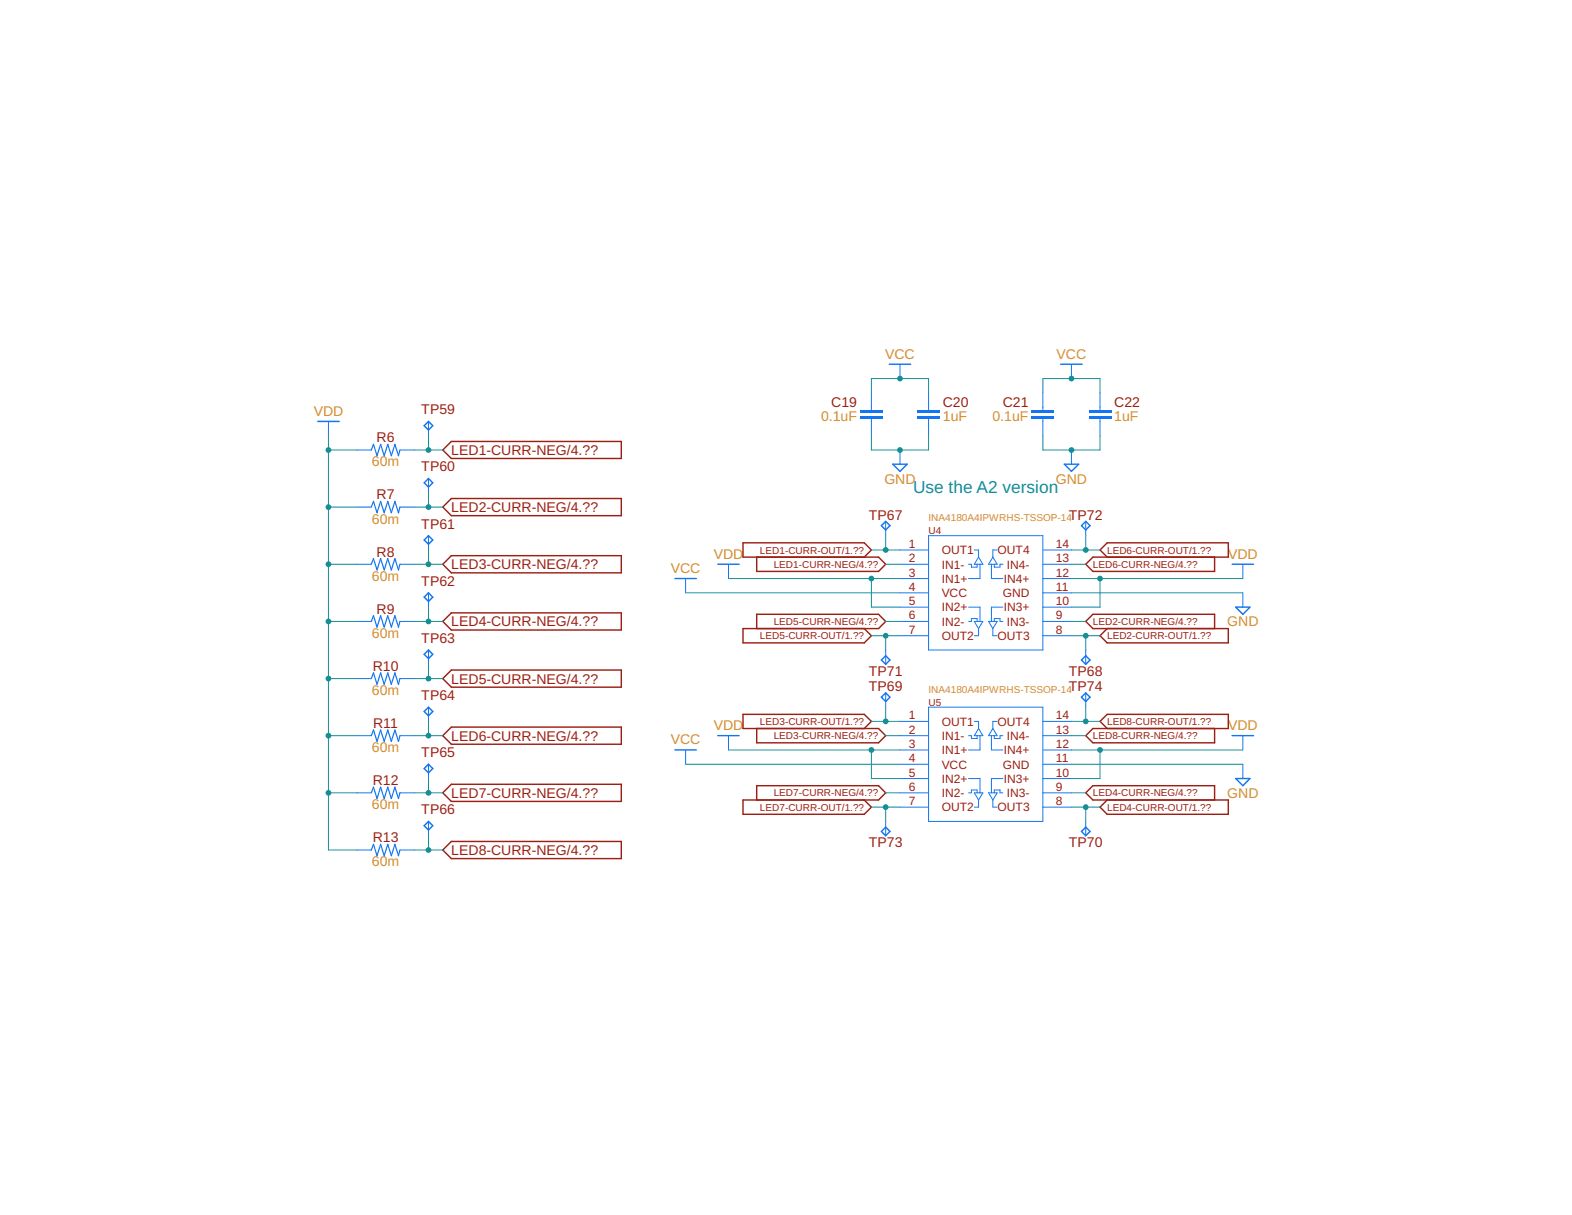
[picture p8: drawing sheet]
<svg xmlns="http://www.w3.org/2000/svg" width="279mm" height="216mm" viewBox="0 0 279 216" stroke-linecap="round" stroke-linejoin="round" font-family="sans-serif">
<g fill="none" stroke="#9c1f14" stroke-width=".25">
<path d="M78.7 80l1.5-1.6h30.2v3.1h-30.2zM78.7 90.1l1.5-1.5h30.2v3h-30.2zM134.5 99v2.5h21.6l1.3-1.2-1.3-1.3h-24v-2.5h21.5l1.3 1.2-1.3 1.3M196.8 99l-1.3-1.3 1.3-1.2h21.5v2.5h-24.1l-1.2 1.3 1.2 1.2h21.7v-2.5M78.7 100.3l1.5-1.6h30.2v3.1h-30.2zM78.7 110.4l1.5-1.5h30.2v3.1h-30.2zM134.5 111.7v-2.5h21.6l1.3 1.2-1.3 1.3h-24v2.5h21.5l1.3-1.2-1.3-1.3M196.8 111.7l-1.3 1.3 1.3 1.2h21.5v-2.5h-24.1l-1.2-1.3 1.2-1.2h21.7v2.5M78.7 120.6l1.5-1.5h30.2v3h-30.2zM78.7 130.7l1.5-1.5h30.2v3h-30.2zM134.5 129.5v2.5h21.6l1.3-1.3-1.3-1.2h-24v-2.6h21.5l1.3 1.3-1.3 1.3M196.8 129.5l-1.3-1.3 1.3-1.3h21.5v2.6h-24.1l-1.2 1.2 1.2 1.3h21.7v-2.5"/>
<path d="M78.7 140.9l1.5-1.5h30.2v3h-30.2zM78.7 151l1.5-1.5h30.2v3.1h-30.2zM134.5 142.2v-2.6h21.6l1.3 1.3-1.3 1.3h-24v2.5h21.5l1.3-1.3-1.3-1.2M196.8 142.2l-1.3 1.2 1.3 1.3h21.5v-2.5h-24.1l-1.2-1.3 1.2-1.3h21.7v2.6"/>
</g>
<g fill="none" stroke="#1375f4" stroke-width=".18">
<path d="M63.5 80h2.5M71.1 80h2.5M63.5 90.1h2.5M71.1 90.1h2.5M160 97.7h5M165 95.2h20.4v20.3h-20.4zM173.2 97.7h.7v1.3M173.9 99l.8 1.3h-1.5zM176.5 99l.7 1.3h-1.5zM177.2 97.7h-.7v1.3M185.4 97.7h5M63.5 100.3h2.5"/>
<path d="M63.5 110.4h2.5M71.1 100.3h2.5M71.1 110.4h2.5M121.9 102.8v2.5M160 100.3h5M160 102.8h5M160 105.3h5M160 107.9h5M160 110.4h5M160 113h5M172.1 100.3h.6v.5h1v-.5M172.1 107.9h2.1v2.5"/>
<path d="M172.1 110.4h.6v-.5h1v.5M173.2 110.4h1.5l-.8 1.3zM173.9 111.7v1.3h-.7M174.2 100.3v2.5h-2.1M175.7 110.4h1.5l-.7 1.3zM176.2 100.3v2.5h2M176.5 111.7v1.3h.7M176.7 100.3v.5h1v-.5h.5M176.7 110.4v-.5h1v.5h.5M178.2 107.9h-2v2.5M185.4 100.3h5M185.4 102.8h5"/>
<path d="M185.4 105.3h5M185.4 107.9h5M185.4 110.4h5M185.4 113h5M220.9 105.3v2.6M63.5 130.7h2.5M63.5 120.6h2.5M71.1 130.7h2.5M71.1 120.6h2.5M121.9 133.3v2.5M160 128.2h5M160 130.7h5"/>
<path d="M160 133.3h5M160 135.8h5M160 138.3h5M165 125.7h20.4v20.3h-20.4zM172.1 130.7h.6v.5h1v-.5M172.1 138.3h2.1v2.6M173.2 128.2h.7v1.3M173.9 129.5l.8 1.2h-1.5zM174.2 130.7v2.6h-2.1M176.2 130.7v2.6h2M176.5 129.5l.7 1.2h-1.5zM176.7 130.7v.5h1v-.5h.5"/>
<path d="M177.2 128.2h-.7v1.3M178.2 138.3h-2v2.6M185.4 128.2h5M185.4 130.7h5M185.4 133.3h5M185.4 135.8h5M185.4 138.3h5M220.9 135.8v2.5M63.5 140.9h2.5M63.5 151h2.5M71.1 140.9h2.5M71.1 151h2.5"/>
<path d="M160 140.9h5M160 143.4h5M172.1 140.9h.6v-.5h1v.5M173.2 140.9h1.5l-.8 1.3zM173.9 142.2v1.2h-.7M175.7 140.9h1.5l-.7 1.3zM176.5 142.2v1.2h.7M176.7 140.9v-.5h1v.5h.5M185.4 140.9h5M185.4 143.4h5"/>
</g>
<path d="M120 102.8h3.8M219.6 107.9h2.6l-1.3 1.3zM120 133.3h3.8M219.6 138.3h2.6l-1.3 1.3z" fill="none" stroke="#1375f4" stroke-width=".25"/>
<path d="M66 80l.4-1 .6 2 .6-2 .7 2 .6-2 .7 2 .6-2 .6 2 .3-1M66 90.1l.4-1 .6 2 .6-2 .7 2 .6-2 .7 2 .6-2 .6 2 .3-1M66 100.3l.4-1 .6 2 .6-2 .7 2 .6-2 .7 2 .6-2 .6 2 .3-1M66 110.4l.4-1 .6 2 .6-2 .7 2 .6-2 .7 2 .6-2 .6 2 .3-1M66 120.6l.4-1 .6 2 .6-2 .7 2 .6-2 .7 2 .6-2 .6 2 .3-1M66 130.7l.4-1 .6 2 .6-2 .7 2 .6-2 .7 2 .6-2 .6 2 .3-1M66 140.9l.4-1 .6 2 .6-2 .7 2 .6-2 .7 2 .6-2 .6 2 .3-1M66 151l.4-1 .6 2.1 .6-2.1 .7 2.1 .6-2.1 .7 2.1 .6-2.1 .6 2.1 .3-1.1" fill="none" stroke="#1375f4" stroke-width=".21"/>
<g fill="#1375f4">
<path d="M152.8 73.9h4.1v.5h-4.1z" fill-rule="evenodd"/>
<path d="M152.8 72.9h4.1v.5h-4.1z" fill-rule="evenodd"/>
</g>
<g fill="#1375f4">
<path d="M152.8 73.9h4.1v.5h-4.1zM152.8 73.9v.5h4.1v-.5z"/>
<path d="M152.8 72.9h4.1v.5h-4.1zM152.8 72.9v.5h4.1v-.5z"/>
</g>
<path d="M154.9 69.8v3.1M154.9 74.4v3" fill="none" stroke="#1375f4" stroke-width=".18"/>
<g fill="#1375f4">
<path d="M163 73.9h4.1v.5h-4.1z" fill-rule="evenodd"/>
<path d="M163 72.9h4.1v.5h-4.1z" fill-rule="evenodd"/>
</g>
<g fill="#1375f4">
<path d="M163 73.9h4.1v.5h-4.1zM163 73.9v.5h4.1v-.5z"/>
<path d="M163 72.9h4.1v.5h-4.1zM163 72.9v.5h4.1v-.5z"/>
</g>
<path d="M165 69.8v3.1M165 74.4v3" fill="none" stroke="#1375f4" stroke-width=".18"/>
<g fill="#1375f4">
<path d="M183.3 73.9h4.1v.5h-4.1z" fill-rule="evenodd"/>
<path d="M183.3 72.9h4.1v.5h-4.1z" fill-rule="evenodd"/>
</g>
<g fill="#1375f4">
<path d="M183.3 73.9h4.1v.5h-4.1zM183.3 73.9v.5h4.1v-.5z"/>
<path d="M183.3 72.9h4.1v.5h-4.1zM183.3 72.9v.5h4.1v-.5z"/>
</g>
<path d="M185.4 69.8v3.1M185.4 74.4v3" fill="none" stroke="#1375f4" stroke-width=".18"/>
<g fill="#1375f4">
<path d="M193.5 73.9h4v.5h-4z" fill-rule="evenodd"/>
<path d="M193.5 72.9h4v.5h-4z" fill-rule="evenodd"/>
</g>
<g fill="#1375f4">
<path d="M193.5 73.9h4v.5h-4zM193.5 73.9v.5h4v-.5z"/>
<path d="M193.5 72.9h4v.5h-4zM193.5 72.9v.5h4v-.5z"/>
</g>
<g fill="none" stroke="#1375f4" stroke-width=".18">
<path d="M58.4 74.9v2.5M76.2 74.9v2.5M160 64.7v2.6M160 80v2.5M190.4 64.7v2.6M190.4 80v2.5M195.5 69.8v3.1M195.5 74.4v3M76.2 85v2.6M76.2 95.2v2.5M157.4 92.6v2.6M193 92.6v2.6"/>
<path d="M76.2 105.3v2.6M76.2 115.5v2.5M129.5 100.3v2.5M157.4 115.5v2.5M193 115.5v2.5M220.9 100.3v2.5M76.2 125.7v2.5M76.2 135.8v2.5M129.5 130.7v2.6M157.4 123.1v2.6M193 123.1v2.6M220.9 130.7v2.6"/>
<path d="M76.2 146v2.5M157.4 146v2.5M193 146v2.5"/>
</g>
<g fill="none" stroke="#1375f4" stroke-width=".25">
<path d="M56.5 74.9h3.8M76.2 74.9l.7 .7-.7 .8-.8-.8zM158.1 64.7h3.8M188.5 64.7h3.8M76.2 85l.7 .8-.7 .8-.8-.8zM76.2 95.2l.7 .7-.7 .8-.8-.8zM157.4 92.6l.8 .8-.8 .8-.7-.8zM158.7 82.5h2.5l-1.2 1.3zM189.2 82.5h2.5l-1.3 1.3zM193 92.6l.7 .8-.7 .8-.8-.8zM75.4 106.1l.8-.8 .7 .8-.7 .8zM75.4 116.3l.8-.8 .7 .8-.7 .7z"/>
<path d="M127.6 100.3h3.8M157.4 116.5l.8 .8-.8 .7-.7-.7zM193 116.5l.7 .8-.7 .7-.8-.7zM219 100.3h3.8M75.4 126.4l.8-.7 .7 .7-.7 .8zM76.2 135.8l.7 .8-.7 .7-.8-.7zM127.6 130.7h3.8M157.4 123.1l.8 .8-.8 .8-.7-.8zM193 123.1l.7 .8-.7 .8-.8-.8zM219 130.7h3.8M76.2 146l.7 .7-.7 .8-.8-.8zM156.7 147.7l.7-.7 .8 .7-.8 .8z"/>
<path d="M192.2 147.7l.8-.7 .7 .7-.7 .8z"/>
</g>
<path d="M154.9 97.7h5.1" fill="none" stroke="#158f93" stroke-width=".18"/>
<circle cx="157.4" cy="97.7" r=".51" fill="#158f93"/>
<path d="M156.9 97.7a.51 .51 0 0 1 1 0 .51 .51 0 0 1-1 0zM156.9 97.7a.51 .51 0 0 0 1 0 .51 .51 0 0 0-1 0z" fill="#158f93"/>
<path d="M157.4 95.2v2.5M154.9 113h5.1M157.4 113v2.5" fill="none" stroke="#158f93" stroke-width=".18"/>
<circle cx="157.4" cy="113" r=".51" fill="#158f93"/>
<path d="M156.9 113a.51 .51 0 0 1 1 0 .51 .51 0 0 1-1 0zM156.9 113a.51 .51 0 0 0 1 0 .51 .51 0 0 0-1 0z" fill="#158f93"/>
<path d="M154.9 69.8v-2.5h10.1v2.5M121.9 105.3h38.1M121.9 135.8h38.1" fill="none" stroke="#158f93" stroke-width=".18"/>
<circle cx="160" cy="67.3" r=".51" fill="#158f93"/>
<path d="M159.4 67.3a.55 .55 0 0 1 1.1 0 .55 .55 0 0 1-1.1 0zM159.4 67.3a.55 .55 0 0 0 1.1 0 .55 .55 0 0 0-1.1 0z" fill="#158f93"/>
<path d="M185.4 69.8v-2.5h10.1v2.5" fill="none" stroke="#158f93" stroke-width=".18"/>
<circle cx="190.4" cy="67.3" r=".51" fill="#158f93"/>
<path d="M189.9 67.3a.51 .51 0 0 1 1 0 .51 .51 0 0 1-1 0zM189.9 67.3a.51 .51 0 0 0 1 0 .51 .51 0 0 0-1 0z" fill="#158f93"/>
<path d="M73.6 80h5.1" fill="none" stroke="#158f93" stroke-width=".18"/>
<circle cx="76.2" cy="80" r=".51" fill="#158f93"/>
<path d="M75.6 80a.55 .55 0 0 1 1.1 0 .55 .55 0 0 1-1.1 0zM75.7 80a.51 .51 0 0 0 1 0 .51 .51 0 0 0-1 0z" fill="#158f93"/>
<path d="M76.2 77.4v2.6M73.6 90.1h5.1M157.4 100.3h2.6" fill="none" stroke="#158f93" stroke-width=".18"/>
<circle cx="76.2" cy="90.1" r=".51" fill="#158f93"/>
<path d="M75.6 90.1a.55 .55 0 0 1 1.1 0 .55 .55 0 0 1-1.1 0zM75.7 90.1a.51 .51 0 0 0 1 0 .51 .51 0 0 0-1 0z" fill="#158f93"/>
<path d="M76.2 87.6v2.5M73.6 100.3h5.1M190.4 110.4h2.6" fill="none" stroke="#158f93" stroke-width=".18"/>
<circle cx="76.2" cy="100.3" r=".51" fill="#158f93"/>
<path d="M75.6 100.3a.55 .55 0 0 1 1.1 0 .55 .55 0 0 1-1.1 0zM75.7 100.3a.51 .51 0 0 0 1 0 .51 .51 0 0 0-1 0z" fill="#158f93"/>
<path d="M76.2 97.7v2.6M73.6 110.4h5.1M157.4 130.7h2.6" fill="none" stroke="#158f93" stroke-width=".18"/>
<circle cx="76.2" cy="110.4" r=".51" fill="#158f93"/>
<path d="M75.6 110.4a.55 .55 0 0 1 1.1 0 .55 .55 0 0 1-1.1 0zM75.7 110.4a.51 .51 0 0 0 1 0 .51 .51 0 0 0-1 0z" fill="#158f93"/>
<path d="M76.2 107.9v2.5M73.6 120.6h5.1M190.4 140.9h2.6" fill="none" stroke="#158f93" stroke-width=".18"/>
<circle cx="76.2" cy="120.6" r=".51" fill="#158f93"/>
<path d="M75.6 120.6a.55 .55 0 0 1 1.1 0 .55 .55 0 0 1-1.1 0zM75.7 120.6a.51 .51 0 0 0 1 0 .51 .51 0 0 0-1 0z" fill="#158f93"/>
<path d="M76.2 118v2.6M157.4 110.4h2.6M73.6 130.7h5.1" fill="none" stroke="#158f93" stroke-width=".18"/>
<circle cx="76.2" cy="130.7" r=".51" fill="#158f93"/>
<path d="M75.6 130.7a.55 .55 0 0 1 1.1 0 .55 .55 0 0 1-1.1 0zM75.7 130.7a.51 .51 0 0 0 1 0 .51 .51 0 0 0-1 0z" fill="#158f93"/>
<path d="M190.4 100.3h2.6M76.2 128.2v2.5M73.6 140.9h5.1" fill="none" stroke="#158f93" stroke-width=".18"/>
<circle cx="76.2" cy="140.9" r=".51" fill="#158f93"/>
<path d="M75.6 140.9a.55 .55 0 0 1 1.1 0 .55 .55 0 0 1-1.1 0zM75.7 140.9a.51 .51 0 0 0 1 0 .51 .51 0 0 0-1 0z" fill="#158f93"/>
<path d="M76.2 138.3v2.6M73.6 151h5.1M157.4 140.9h2.6" fill="none" stroke="#158f93" stroke-width=".18"/>
<circle cx="76.2" cy="151" r=".51" fill="#158f93"/>
<path d="M75.6 151a.55 .55 0 0 1 1.1 0 .55 .55 0 0 1-1.1 0zM75.7 151a.51 .51 0 0 0 1 0 .51 .51 0 0 0-1 0z" fill="#158f93"/>
<path d="M154.9 77.4v2.6h10.1v-2.6M190.4 105.3h30.5M190.4 130.7h2.6M190.4 135.8h30.5M76.2 148.5v2.5" fill="none" stroke="#158f93" stroke-width=".18"/>
<circle cx="160" cy="80" r=".51" fill="#158f93"/>
<path d="M159.4 80a.55 .55 0 0 1 1.1 0 .55 .55 0 0 1-1.1 0zM159.4 80a.55 .55 0 0 0 1.1 0 .55 .55 0 0 0-1.1 0z" fill="#158f93"/>
<path d="M185.4 77.4v2.6h10.1v-2.6" fill="none" stroke="#158f93" stroke-width=".18"/>
<circle cx="190.4" cy="80" r=".51" fill="#158f93"/>
<path d="M189.9 80a.51 .51 0 0 1 1 0 .51 .51 0 0 1-1 0zM189.9 80a.51 .51 0 0 0 1 0 .51 .51 0 0 0-1 0z" fill="#158f93"/>
<path d="M154.9 128.2h5.1" fill="none" stroke="#158f93" stroke-width=".18"/>
<circle cx="157.4" cy="128.2" r=".51" fill="#158f93"/>
<path d="M156.9 128.2a.51 .51 0 0 1 1 0 .51 .51 0 0 1-1 0zM156.9 128.2a.51 .51 0 0 0 1 0 .51 .51 0 0 0-1 0z" fill="#158f93"/>
<path d="M157.4 125.7v2.5M154.9 143.4h5.1M157.4 143.4v2.6" fill="none" stroke="#158f93" stroke-width=".18"/>
<circle cx="157.4" cy="143.4" r=".51" fill="#158f93"/>
<path d="M156.9 143.4a.51 .51 0 0 1 1 0 .51 .51 0 0 1-1 0zM156.9 143.4a.51 .51 0 0 0 1 0 .51 .51 0 0 0-1 0z" fill="#158f93"/>
<path d="M190.4 97.7h5.1" fill="none" stroke="#158f93" stroke-width=".18"/>
<circle cx="193" cy="97.7" r=".51" fill="#158f93"/>
<path d="M192.5 97.7a.51 .51 0 0 1 1 0 .51 .51 0 0 1-1 0zM192.5 97.7a.51 .51 0 0 0 1 0 .51 .51 0 0 0-1 0z" fill="#158f93"/>
<path d="M193 95.2v2.5M190.4 113h5.1M193 113v2.5" fill="none" stroke="#158f93" stroke-width=".18"/>
<circle cx="193" cy="113" r=".51" fill="#158f93"/>
<path d="M192.5 113a.51 .51 0 0 1 1 0 .51 .51 0 0 1-1 0zM192.5 113a.51 .51 0 0 0 1 0 .51 .51 0 0 0-1 0z" fill="#158f93"/>
<path d="M190.4 128.2h5.1M193 125.7v2.5" fill="none" stroke="#158f93" stroke-width=".18"/>
<circle cx="193" cy="128.2" r=".51" fill="#158f93"/>
<path d="M192.5 128.2a.51 .51 0 0 1 1 0 .51 .51 0 0 1-1 0zM192.5 128.2a.51 .51 0 0 0 1 0 .51 .51 0 0 0-1 0z" fill="#158f93"/>
<path d="M190.4 143.4h5.1" fill="none" stroke="#158f93" stroke-width=".18"/>
<circle cx="193" cy="143.4" r=".51" fill="#158f93"/>
<path d="M192.5 143.4a.51 .51 0 0 1 1 0 .51 .51 0 0 1-1 0zM192.5 143.4a.51 .51 0 0 0 1 0 .51 .51 0 0 0-1 0z" fill="#158f93"/>
<path d="M58.4 77.4v73.6h5.1M58.4 80h5.1M58.4 90.1h5.1M58.4 110.4h5.1M58.4 100.3h5.1M58.4 130.7h5.1M58.4 120.6h5.1M58.4 140.9h5.1M193 143.4v2.6" fill="none" stroke="#158f93" stroke-width=".18"/>
<g fill="#158f93">
<circle cx="58.4" cy="140.9" r=".51"/>
<circle cx="58.4" cy="130.7" r=".51"/>
<circle cx="58.4" cy="120.6" r=".51"/>
<circle cx="58.4" cy="110.4" r=".51"/>
<circle cx="58.4" cy="100.3" r=".51"/>
<circle cx="58.4" cy="90.1" r=".51"/>
<circle cx="58.4" cy="80" r=".51"/>
</g>
<g fill="#158f93">
<path d="M57.9 140.9a.51 .51 0 0 1 1 0 .51 .51 0 0 1-1 0zM57.9 140.9a.51 .51 0 0 0 1 0 .51 .51 0 0 0-1 0z"/>
<path d="M57.9 130.7a.51 .51 0 0 1 1 0 .51 .51 0 0 1-1 0zM57.9 130.7a.51 .51 0 0 0 1 0 .51 .51 0 0 0-1 0z"/>
<path d="M57.9 120.6a.51 .51 0 0 1 1 0 .51 .51 0 0 1-1 0zM57.9 120.6a.51 .51 0 0 0 1 0 .51 .51 0 0 0-1 0z"/>
<path d="M57.9 110.4a.51 .51 0 0 1 1 0 .51 .51 0 0 1-1 0zM57.9 110.4a.51 .51 0 0 0 1 0 .51 .51 0 0 0-1 0z"/>
<path d="M57.9 100.3a.51 .51 0 0 1 1 0 .51 .51 0 0 1-1 0zM57.9 100.3a.51 .51 0 0 0 1 0 .51 .51 0 0 0-1 0z"/>
<path d="M57.9 90.1a.51 .51 0 0 1 1 0 .51 .51 0 0 1-1 0zM57.9 90.1a.51 .51 0 0 0 1 0 .51 .51 0 0 0-1 0z"/>
<path d="M57.9 80a.51 .51 0 0 1 1 0 .51 .51 0 0 1-1 0zM57.9 80a.51 .51 0 0 0 1 0 .51 .51 0 0 0-1 0z"/>
</g>
<path d="M129.5 102.8h30.5M154.9 102.8v5.1h5.1" fill="none" stroke="#158f93" stroke-width=".18"/>
<circle cx="154.9" cy="102.8" r=".51" fill="#158f93"/>
<path d="M154.4 102.8a.51 .51 0 0 1 1 0 .51 .51 0 0 1-1 0zM154.4 102.8a.51 .51 0 0 0 1 0 .51 .51 0 0 0-1 0z" fill="#158f93"/>
<path d="M129.5 133.3h30.5M154.9 133.3v5h5.1" fill="none" stroke="#158f93" stroke-width=".18"/>
<circle cx="154.9" cy="133.3" r=".51" fill="#158f93"/>
<path d="M154.4 133.3a.51 .51 0 0 1 1 0 .51 .51 0 0 1-1 0zM154.4 133.3a.51 .51 0 0 0 1 0 .51 .51 0 0 0-1 0z" fill="#158f93"/>
<path d="M190.4 133.3h30.5M195.5 133.3v5h-5.1" fill="none" stroke="#158f93" stroke-width=".18"/>
<circle cx="195.5" cy="133.3" r=".51" fill="#158f93"/>
<path d="M195 133.3a.51 .51 0 0 1 1 0 .51 .51 0 0 1-1 0zM195 133.3a.51 .51 0 0 0 1 0 .51 .51 0 0 0-1 0z" fill="#158f93"/>
<path d="M190.4 102.8h30.5M195.5 102.8v5.1h-5.1" fill="none" stroke="#158f93" stroke-width=".18"/>
<circle cx="195.5" cy="102.8" r=".51" fill="#158f93"/>
<path d="M195 102.8a.51 .51 0 0 1 1 0 .51 .51 0 0 1-1 0zM195 102.8a.51 .51 0 0 0 1 0 .51 .51 0 0 0-1 0z" fill="#158f93"/>
<text font-size="3.1" fill="#158f93" x="162.3" y="87.6">Use the A2 version</text>
<g font-size="2.5" fill="#d59028">
<text x="157.3" y="63.7">VCC</text>
<text x="187.8" y="63.7">VCC</text>
<text x="55.7" y="73.9">VDD</text>
<text x="145.9" y="74.9">0.1uF</text>
<text x="167.6" y="74.9">1uF</text>
<text x="176.4" y="74.9">0.1uF</text>
<text x="198" y="74.9">1uF</text>
<text x="66.1" y="82.9">60m</text>
<text x="157.2" y="85.9">GND</text>
<text x="187.7" y="85.9">GND</text>
<text x="66.1" y="93">60m</text>
<text x="119.2" y="101.8">VCC</text>
<text x="126.9" y="99.3">VDD</text>
<text x="218.3" y="99.3">VDD</text>
<text x="66.1" y="103.2">60m</text>
<text x="66.1" y="113.3">60m</text>
<text x="218.1" y="111.3">GND</text>
<text x="66.1" y="123.5">60m</text>
<text x="126.9" y="129.7">VDD</text>
<text x="218.3" y="129.7">VDD</text>
<text x="66.1" y="133.7">60m</text>
<text x="119.2" y="132.3">VCC</text>
<text x="66.1" y="143.8">60m</text>
<text x="218.1" y="141.8">GND</text>
<text x="66.1" y="154">60m</text>
</g>
<g font-size="2.5" fill="#9c1f14">
<text x="74.9" y="73.6">TP59</text>
<text x="147.7" y="72.3">C19</text>
<text x="167.6" y="72.3">C20</text>
<text x="178.2" y="72.3">C21</text>
<text x="198" y="72.3">C22</text>
<text x="66.9" y="78.6">R6</text>
<text x="74.9" y="83.8">TP60</text>
<text x="80.2" y="80.8">LED1-CURR-NEG/4.??</text>
<text x="66.9" y="88.7">R7</text>
<text x="74.9" y="93.9">TP61</text>
<text x="80.2" y="91">LED2-CURR-NEG/4.??</text>
<text x="154.4" y="92.4">TP67</text>
<text x="190" y="92.4">TP72</text>
<text x="66.9" y="98.9">R8</text>
<text x="80.2" y="101.2">LED3-CURR-NEG/4.??</text>
<text x="74.9" y="104.1">TP62</text>
<text x="66.9" y="109.1">R9</text>
<text x="80.2" y="111.3">LED4-CURR-NEG/4.??</text>
<text x="66.2" y="119.2">R10</text>
<text x="74.9" y="114.2">TP63</text>
<text x="74.9" y="124.4">TP64</text>
<text x="80.2" y="121.5">LED5-CURR-NEG/4.??</text>
<text x="154.4" y="122.9">TP69</text>
<text x="154.4" y="120.1">TP71</text>
<text x="190" y="120.1">TP68</text>
<text x="190" y="122.9">TP74</text>
<text x="66.3" y="129.4">R11</text>
<text x="80.2" y="131.6">LED6-CURR-NEG/4.??</text>
<text x="74.9" y="134.5">TP65</text>
<text x="66.2" y="139.5">R12</text>
<text x="80.2" y="141.8">LED7-CURR-NEG/4.??</text>
<text x="66.2" y="149.7">R13</text>
<text x="74.9" y="144.7">TP66</text>
<text x="80.2" y="151.9">LED8-CURR-NEG/4.??</text>
<text x="154.4" y="150.5">TP73</text>
<text x="190" y="150.5">TP70</text>
</g>
<g font-size="2.1" fill="#9c1f14">
<text x="161.5" y="97.4">1</text>
<text x="161.5" y="99.9">2</text>
<text x="167.4" y="98.5">OUT1</text>
<text x="167.4" y="101">IN1-</text>
<text x="177.3" y="98.5">OUT4</text>
<text x="179" y="101">IN4-</text>
<text x="187.7" y="99.9">13</text>
<text x="187.7" y="97.4">14</text>
<text x="161.5" y="102.5">3</text>
<text x="161.5" y="105">4</text>
<text x="161.5" y="107.5">5</text>
<text x="167.4" y="103.6">IN1+</text>
<text x="167.4" y="106.1">VCC</text>
<text x="178.3" y="106.1">GND</text>
<text x="178.4" y="103.6">IN4+</text>
<text x="187.7" y="107.5">10</text>
<text x="187.7" y="105">11</text>
<text x="187.7" y="102.5">12</text>
<text x="161.5" y="110.1">6</text>
<text x="161.5" y="112.6">7</text>
<text x="167.4" y="108.6">IN2+</text>
<text x="167.4" y="111.2">IN2-</text>
<text x="167.4" y="113.7">OUT2</text>
<text x="177.3" y="113.7">OUT3</text>
<text x="178.4" y="108.6">IN3+</text>
<text x="179" y="111.2">IN3-</text>
<text x="187.7" y="112.6">8</text>
<text x="187.7" y="110.1">9</text>
<text x="161.5" y="127.8">1</text>
<text x="161.5" y="130.4">2</text>
<text x="167.4" y="129">OUT1</text>
<text x="167.4" y="131.5">IN1-</text>
<text x="177.3" y="129">OUT4</text>
<text x="179" y="131.5">IN4-</text>
<text x="187.7" y="130.4">13</text>
<text x="187.7" y="127.8">14</text>
<text x="161.5" y="132.9">3</text>
<text x="161.5" y="135.5">4</text>
<text x="161.5" y="138">5</text>
<text x="167.4" y="134">IN1+</text>
<text x="167.4" y="136.6">VCC</text>
<text x="178.3" y="136.6">GND</text>
<text x="178.4" y="134">IN4+</text>
<text x="187.7" y="138">10</text>
<text x="187.7" y="135.5">11</text>
<text x="187.7" y="132.9">12</text>
<text x="161.5" y="140.5">6</text>
<text x="161.5" y="143.1">7</text>
<text x="167.4" y="139.1">IN2+</text>
<text x="167.4" y="141.7">IN2-</text>
<text x="178.4" y="139.1">IN3+</text>
<text x="179" y="141.7">IN3-</text>
<text x="187.7" y="143.1">8</text>
<text x="187.7" y="140.5">9</text>
<text x="167.4" y="144.2">OUT2</text>
<text x="177.3" y="144.2">OUT3</text>
</g>
<g font-size="1.8" fill="#d59028">
<text x="165" y="92.7">INA4180A4IPWRHS-TSSOP-14</text>
<text x="165" y="123.1">INA4180A4IPWRHS-TSSOP-14</text>
</g>
<g font-size="1.8" fill="#9c1f14">
<text x="165" y="94.9">U4</text>
<text x="135.1" y="98.4">LED1-CURR-OUT/1.??</text>
<text x="137.5" y="100.9">LED1-CURR-NEG/4.??</text>
<text x="194.2" y="100.9">LED6-CURR-NEG/4.??</text>
<text x="196.8" y="98.4">LED6-CURR-OUT/1.??</text>
<text x="135.1" y="113.6">LED5-CURR-OUT/1.??</text>
<text x="137.5" y="111.1">LED5-CURR-NEG/4.??</text>
<text x="194.2" y="111.1">LED2-CURR-NEG/4.??</text>
<text x="196.8" y="113.6">LED2-CURR-OUT/1.??</text>
<text x="165" y="125.4">U5</text>
<text x="135.1" y="128.8">LED3-CURR-OUT/1.??</text>
<text x="137.5" y="131.4">LED3-CURR-NEG/4.??</text>
<text x="194.2" y="131.4">LED8-CURR-NEG/4.??</text>
<text x="196.8" y="128.8">LED8-CURR-OUT/1.??</text>
<text x="137.5" y="141.5">LED7-CURR-NEG/4.??</text>
<text x="194.2" y="141.5">LED4-CURR-NEG/4.??</text>
<text x="135.1" y="144.1">LED7-CURR-OUT/1.??</text>
<text x="196.8" y="144.1">LED4-CURR-OUT/1.??</text>
</g>
</svg>
